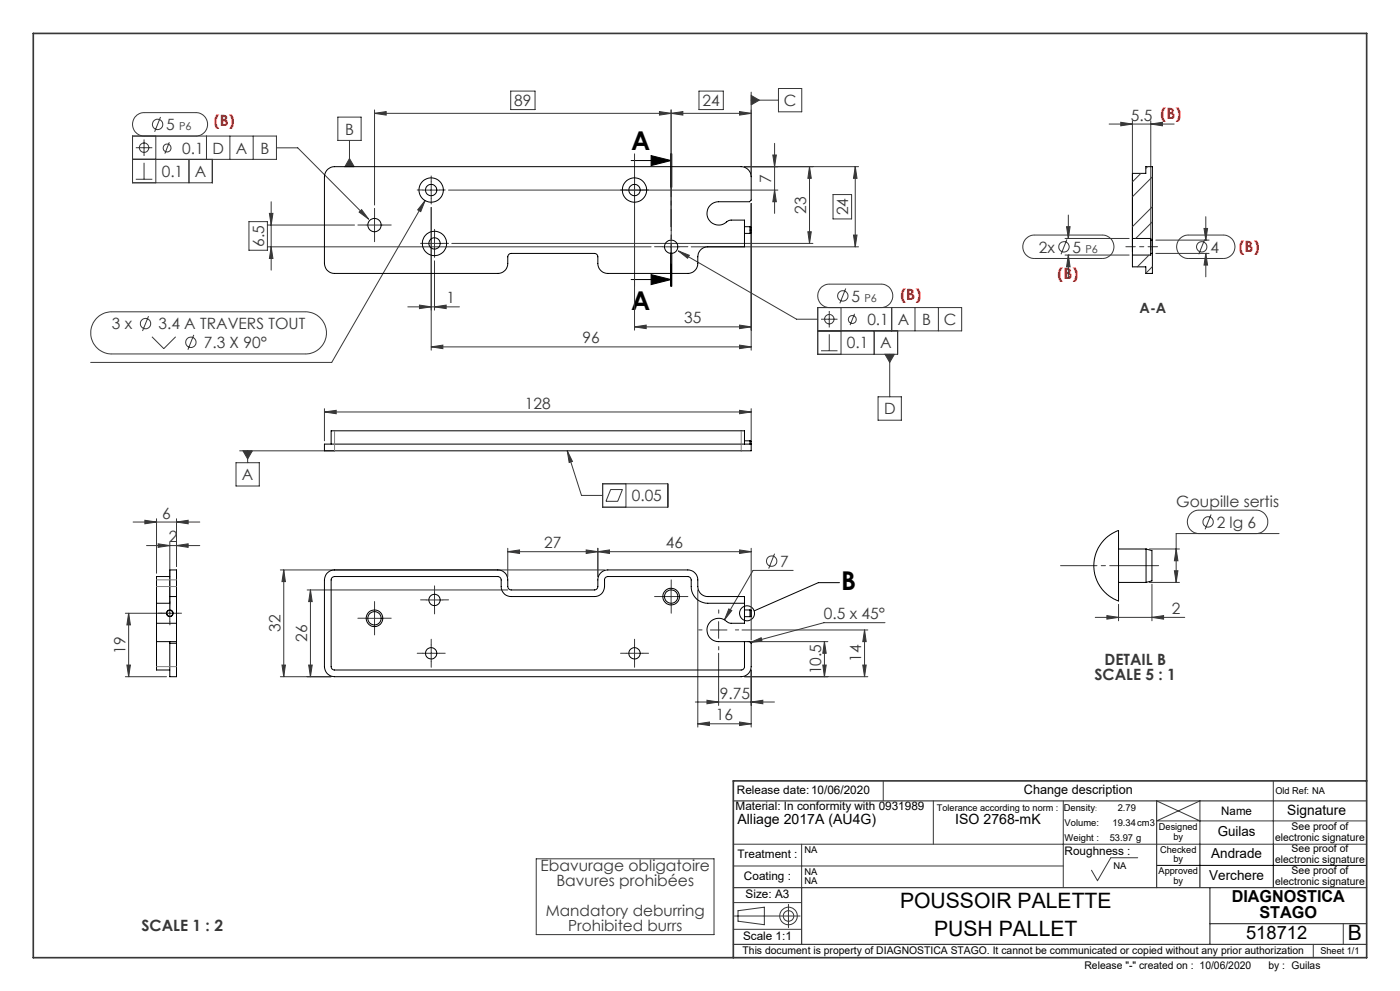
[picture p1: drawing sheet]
<svg xmlns="http://www.w3.org/2000/svg" width="420mm" height="297mm" viewBox="0 0 420 297" stroke-linecap="round" stroke-linejoin="round" font-family="sans-serif">
<g fill="none" stroke="#373737" stroke-width=".3">
<path d="M48.2 35.1l-1.8 4.4M101.4 35.1h6.9v7h-6.9zM112.4 34l3.5-.6v1.1zM112.4 32.9v28.6M112.4 34h113M153.2 27.3h7.3v5.5h-7.3zM197.8 33.4l3.5 .6-3.5 .5zM201.3 34l3.6-.6v1.1zM201.3 32.9v35M209.7 27.3h7.3v5.5h-7.3zM221.9 33.4l3.5 .6-3.5 .5zM225.4 30h8.1"/>
<path d="M225.4 27.6v25.3M225.4 28.6l2.4 1.4-2.4 1.4zM233.5 26.5h7v7h-7zM332.7 37.2h19.5M336.2 36.7l3.5 .5-3.5 .5zM339.7 36.2v39.3M345.2 37.2l3.5-.5v1zM345.2 36.2v38.8M39.8 47.8h43.1v-7h-43.1v14h23.9v-7M40.7 44.3h5M40.7 53.7h5M43.2 41.8v4.9"/>
<path d="M43.2 48.8v4.9M43.3 40.8a3.5 3.5 0 0 1-3.5-3.5 3.5 3.5 0 0 1 3.5-3.5h15.5a3.5 3.5 0 0 1 3.5 3.5 3.5 3.5 0 0 1-3.5 3.5M46.7 40.8v14M50.8 42.6l-1.3 3.4M56.7 47.8v7M61.9 40.8v7M69 40.8v7M76 40.8v7M83 44.3h6.3l21.3 21.4M104.8 42.1v7.8M104.8 47.5l1.5 2.4h-2.8zM126.9 57h4.9"/>
<path d="M129.4 54.5v4.9M134.5 57h98.9M190.4 46.1v52.9M223.3 49.9h34.3M231.8 46.5h1.1l-.5 3.4zM232.4 43v21M232.4 57l.5 3.5h-1.1zM242.9 49.9v23.1M242.9 49.9l.5 3.5h-1zM249.9 58.3h5.6v7.3h-5.6zM256.6 49.9v24.1M256.6 49.9l.5 3.5h-1.1z"/>
<path d="M74.7 66.4h5.5v8.6h-5.5zM80.4 74h114.9M80.4 67.4h26M80.8 64h1.1l-.5 3.4zM81.4 60.5v20.5M81.4 74l.5 3.5h-1.1zM108.5 62.8l2.1 2.9-2.9-2.1zM109.9 67.4h4.9M112.4 64.9v5.1M127.5 60.1l-1.3 3.3-.9-.5zM127.5 60.1l-28 48.5h-72.3M127.8 73h5.1"/>
<path d="M129.4 62.2v42.7M130.4 78.2v14.8M130.4 70.4v5.1M135.5 73h108.4M198.9 74h4.9M201.3 71.5v4.9M203.5 75.2l3.3 1.3-.5 .9zM203.5 75.2l35.5 20.5h6.3M207.4 74h50.2M225.4 61v43.9M242.4 69.5h1l-.5 3.5zM256 70.4h1.1l-.5 3.6z"/>
<path d="M307.7 71.6l1.1-.8 1.3-.4h20.6a3.5 3.5 0 0 1 3.5 3.6 3.5 3.5 0 0 1-3.5 3.5h-20.4a3.5 3.5 0 0 1-3.2-2.1 3.5 3.5 0 0 1 .6-3.8zM319.5 71.5h19.2M319.5 76.4h19.2M320 67.9h1l-.5 3.6zM320.1 71.8l-1.8 4.4M320.5 71.5h.1M320.5 76.4h.1M320.5 76.4l.5 3.6h-1zM320.5 64.4v7.1M320.5 76.4v7.1M346.7 72h16M346.7 75.9h16"/>
<path d="M353.9 71.6l1.1-.8 1.2-.4h10.8a3.5 3.5 0 0 1 3.5 3.6 3.5 3.5 0 0 1-3.5 3.5h-10.5a3.5 3.5 0 0 1-3.2-2.1 3.5 3.5 0 0 1 .6-3.8zM361.2 68.5h1.1l-.6 3.5zM361.4 71.8l-1.8 4.4M361.7 75.9l.6 3.5h-1.1zM361.7 64.9v7.1M361.7 75.9v7.1M361.7 72h.1M361.7 75.9h.1M29 95.4l1.8-1.3 2.4-.7h58.4a6.3 6.3 0 0 1 6.3 6.4 6.3 6.3 0 0 1-6.3 6.3h-58.1a6.3 6.3 0 0 1-5.8-3.9 6.3 6.3 0 0 1 1.3-6.8zM44.6 94.8l-1.8 4.4M122.3 92h15.5M125.8 91.4l3.6 .6-3.6 .5z"/>
<path d="M130.4 92l3.4-.6v1.1zM190.4 98l3.5-.6v1.1zM190.4 98h35M221.9 97.4l3.5 .6-3.5 .5zM245.3 99.2h43.2v-7h-43.2v14h24v-7M246.3 95.7h4.9M248.8 93.2v4.9M248.8 92.2a3.5 3.5 0 0 1-3.5-3.5 3.5 3.5 0 0 1 3.5-3.5h15.5a3.5 3.5 0 0 1 3.5 3.5 3.5 3.5 0 0 1-3.5 3.5M252.3 92.2v14M253.7 86.5l-1.7 4.4M256.4 94l-1.4 3.4M262.3 99.2v7"/>
<path d="M267.5 92.2v7M274.5 92.2v7M281.5 92.2v7M45.6 100.9l3.5 3.6 3.6-3.6M58.1 100.4l-1.7 4.4M129.4 104l3.5-.6v1.1zM129.4 104h96M221.9 103.4l3.5 .6-3.5 .5zM246.3 105.1h4.9M248.8 100.2v4.9M263.4 118.9h7v7h-7zM265.5 106.2h2.8l-1.4 2.4z"/>
<path d="M266.9 106.2v12.7M70.8 138.7h7v7h-7zM71.9 135.1h28.4M72.9 135.1h2.8l-1.4 2.4zM74.3 135.1v3.6M97.3 123.5l3.6-.5v1zM97.3 122.5v9.6M97.3 123.5h128.1M170.2 135.1l4.2 13.4h6.4M170.2 135.1l1.5 3.2-1 .3zM221.9 123l3.5 .5-3.5 .5zM225.4 122.5v9.6"/>
<path d="M39.9 156.5h20M43.5 155.9l3.5 .6-3.5 .5zM47 155.5v16.3M53 156.5l3.4-.6v1.1zM53 155.5v14.3M180.8 145h19.5v7h-19.5zM183.2 146.7h3.5l-1.4 3.5h-3.5zM187.8 145v7M359.7 159.9a3.5 3.5 0 0 1-3.5-3.5 3.5 3.5 0 0 1 3.5-3.5h17.1a3.5 3.5 0 0 1 3.5 3.5 3.5 3.5 0 0 1-3.5 3.5M363.3 154.2l-1.8 4.4M383.7 159.9h-30.9v14.7M44 163.5h15.9"/>
<path d="M47.4 163l3.5 .5-3.5 .5zM50.9 162.5v23.8M53 163.5l3.4-.5v1zM84.1 170.8h97.3M85.1 170.8v32M85.1 170.8l.5 3.5h-1zM92.1 176.8h60.2M93.1 176.8v26M93.1 176.8l.6 3.5h-1.1zM127.8 179.8h5.1M130.4 177.3v5M152.3 165.3l3.6-.5v1.1z"/>
<path d="M152.3 165.3h73.1M152.3 164.3v8.5M175.9 164.8l3.5 .5-3.5 .6zM179.4 164.3v8.5M179.4 165.3l3.4-.5v1.1zM198.9 178.8h4.9M201.3 176.3v5M209.3 176.8v41.1M221.9 164.8l3.5 .5-3.5 .6zM225.4 164.3v27.5M232.4 165.9l-1.8 4.5M237.9 171h-12l-8.6 14.8"/>
<path d="M344.8 174.6h9M344.8 164.5h9M345.6 175.1v11M352.3 171.1h1.1l-.6 3.5zM352.8 164.5l.6 3.6h-1.1zM37.6 183.8h15.8M38.1 199.3h1l-.5 3.5zM38.6 183.8l.5 3.5h-1zM38.6 183.8v19M84.6 199.3h1l-.5 3.5zM92.6 199.3h1.1l-.6 3.5zM109.9 185.3h4.9"/>
<path d="M112.4 182.8v5M126.9 195.8h4.9M129.4 193.3v5M187.9 195.8h5M190.4 193.3v5M213.1 188.8h5M215.6 186.3v5M215.6 195.8v15.6M218.7 182.5l.8 .5-2.2 2.8zM222.6 188.8h37.7M224.3 192.3h24.1M225.1 192.5l3.3-1.4 .2 1.1z"/>
<path d="M246.8 199.3h1.1l-.6 3.5zM247.3 192.3l.6 3.5h-1.1zM247.3 192.3v10.5M258.8 199.3h1.1l-.5 3.5zM259.4 188.8v14M259.4 188.8l.5 3.5h-1.1zM265.5 186.6h-18.3l-22.1 5.9M328.6 185h26.8M332.1 184.5l3.5 .5-3.5 .6zM335.6 181.1v5M345.6 185l3.5-.5v1.1zM37.6 202.8h12.4"/>
<path d="M84.1 202.8h15.2M208.6 210.4h23.7M209.3 216.9l3.5-.5v1zM209.3 216.9h16.1M212.1 209.9l3.5 .5-3.5 .5zM221.9 216.4l3.5 .5-3.5 .5zM223.3 202.8h37M225.4 210.4l3.4-.5v1zM225.4 200.8v17.1M265 234v6M382 234v19M160.9 257.4h53.3v22.7h-53.3z"/>
<path d="M220 253h190M220 259.5h99M240.5 253v13M280 240v13M319 240v26M341.3 257.1h-8.1l-4 6.8-1.8-3.1M347 240l13 6M410 246h-63l13-6v13M220 278.5h20.5M220 270.5h20.5M220.3 274.5h19.7M221.4 272.9l7.9-1v5.2l-7.9-1z"/>
<path d="M236.5 271v7M403 276.8v6.2M394 283v4"/>
<circle cx="47.3" cy="37.3" r="1.56"/>
<circle cx="43.2" cy="44.3" r="1.41"/>
<circle cx="50.1" cy="44.3" r="1.19"/>
<circle cx="319.2" cy="74" r="1.56"/>
<circle cx="360.5" cy="74" r="1.56"/>
<circle cx="43.7" cy="97" r="1.56"/>
<circle cx="248.8" cy="95.7" r="1.41"/>
<circle cx="252.8" cy="88.7" r="1.55"/>
<circle cx="255.7" cy="95.7" r="1.19"/>
<circle cx="57.2" cy="102.6" r="1.56"/>
<circle cx="362.4" cy="156.4" r="1.55"/>
<circle cx="231.5" cy="168.2" r="1.56"/>
<circle cx="236.5" cy="274.5" r="1.58"/>
<circle cx="236.6" cy="274.5" r="2.63"/>
</g>
<g fill="none" stroke="#000" stroke-width=".3">
<path d="M189.3 48.1h12M195.3 46.6l6 1.5-6 1.5zM201.2 46.1v10M201.4 46.1v10M201.5 46.1v10M201.2 75.8v10M201.4 75.8v10M201.5 75.8v10zM189.3 83.8h12M195.3 82.3l6 1.5-6 1.5zM251.8 174.6h-6.3l-19.3 8.5M347 259.4h63"/>
<path d="M360 253v13M382 253v13"/>
<circle cx="224.1" cy="183.8" r="2.25"/>
</g>
<path d="M201.4 46.1v39.7" fill="none" stroke="#000" stroke-width=".3" stroke-dasharray="6.3 1.3 1.3 1.3" stroke-dashoffset="3.7"/>
<g fill="none" stroke="#373737" stroke-width=".3" stroke-dasharray="30.5 1.3 1.3 1.3">
<path d="M126.9 56.9h-1.7M129.4 54.4v-1.7M129.4 59.4v1.7M131.9 56.9h1.7M187.9 56.9h-1.7M190.4 54.4v-1.7M190.4 59.4v1.7M192.9 56.9h1.7M109.9 67.4h-2.5M112.4 64.9v-2.5M112.4 69.9v2.5M114.9 67.4h2.5"/>
<path d="M127.9 72.9h-1.7M130.4 70.4v-1.7M130.4 75.4v1.7M132.9 72.9h1.7M198.9 73.9h-2.5M201.4 71.4v-2.5M201.4 76.4v2.5M203.9 73.9h2.5M127.9 179.8h-1.7M130.4 177.3v-1.7M132.9 179.8h1.7M198.9 178.8h-2.5"/>
<path d="M201.4 176.3v-2.5M203.9 178.8h2.5M343.8 169.5h3.8M48.5 183.8h-1M51 181.3v-1M51 186.3v1M53.5 183.8h1M109.9 185.3h-2.5M112.4 182.8v-2.5M112.4 187.8v2.5M114.9 185.3h2.5M126.9 195.8h-1.7"/>
<path d="M129.4 193.3v-1.7M129.4 198.3v1.7M130.4 182.3v1.7M131.9 195.8h1.7M187.9 195.8h-1.7M190.4 193.3v-1.7M190.4 198.3v1.7M192.9 195.8h1.7M201.4 181.3v2.5M210.6 188.8h-1M215.6 183.8v-1M215.6 193.8v1"/>
<path d="M220.6 188.8h1"/>
</g>
<path d="M337.8 73.9h9.5" fill="none" stroke="#373737" stroke-width=".3" stroke-dasharray="30.5 1.3 1.3 1.3" stroke-dashoffset="27.6"/>
<path d="M343.8 169.5h-25.6" fill="none" stroke="#373737" stroke-width=".3" stroke-dasharray="30.5 1.3 1.3 1.3" stroke-dashoffset="19.6"/>
<path d="M220 240h190M347 240v26M220 266h190M240.5 266v17M363 266v17M363 276.8h47M220 283h190" fill="none" stroke="#373737" stroke-width=".35"/>
<path d="M10 10h400v277h-400zM410 234h-190v53" fill="none" stroke="#373737" stroke-width=".5"/>
<path d="M195.3 46.6l6 1.5-6 1.5zM195.3 82.3l6 1.5-6 1.5z" fill="#000"/>
<g fill="#373737">
<path d="M104.8 47.5l1.5 2.4h-2.8zM225.4 28.6l2.4 1.4-2.4 1.4zM265.5 106.2l1.4 2.4 1.4-2.4zM170.2 135.1l1.5 3.2-1 .3zM72.9 135.1l1.4 2.4 1.4-2.4z"/>
<path d="M221.9 33.4l3.5 .6-3.5 .5zM201.3 34l3.6-.6v1.1zM221.9 97.4l3.5 .6-3.5 .5zM190.4 98l3.5-.6v1.1zM221.9 103.4l3.5 .6-3.5 .5zM129.4 104l3.5-.6v1.1zM225.4 210.4l3.4-.5v1zM212.1 209.9l3.5 .5-3.5 .5zM221.9 216.4l3.5 .5-3.5 .5zM209.3 216.9l3.5-.5v1zM221.9 164.8l3.5 .5-3.5 .6zM179.4 165.3l3.4-.5v1.1z"/>
<path d="M127.5 60.1l-2.2 2.8 .9 .5zM108.5 62.8l-.8 .8 2.9 2.1zM112.4 34l3.5-.6v1.1zM197.8 33.4l3.5 .6-3.5 .5zM203.5 75.2l2.8 2.2 .5-.9zM125.8 91.4l3.6 .6-3.6 .5zM130.4 92l3.4-.6v1.1zM97.3 123.5l3.6-.5v1zM221.9 123l3.5 .5-3.5 .5zM218.7 182.5l-1.4 3.3 2.2-2.8zM225.1 192.5l3.3-1.4 .2 1.1zM332.1 184.5l3.5 .5-3.5 .6zM345.6 185l3.5-.5v1.1zM352.3 171.1h1.1l-.6 3.5zM352.8 164.5l.6 3.6h-1.1zM320 67.9h1l-.5 3.6zM320.5 76.4l.5 3.6h-1zM361.2 68.5h1.1l-.6 3.5zM361.7 75.9l.6 3.5h-1.1z"/>
<path d="M43.5 155.9l3.5 .6-3.5 .5zM53 156.5l3.4-.6v1.1z"/>
<path d="M345.2 37.2l3.5-.5v1zM336.2 36.7l3.5 .5-3.5 .5z"/>
<path d="M53 163.5l3.4-.5v1zM47.4 163l3.5 .5-3.5 .5z"/>
<path d="M81.4 74l.5 3.5h-1.1zM80.8 64h1.1l-.5 3.4zM246.8 199.3h1.1l-.6 3.5zM247.3 192.3l.6 3.5h-1.1zM258.8 199.3h1.1l-.5 3.5zM259.4 188.8l.5 3.5h-1.1zM84.6 199.3h1l-.5 3.5zM85.1 170.8l.5 3.5h-1zM92.6 199.3h1.1l-.6 3.5zM93.1 176.8l.6 3.5h-1.1z"/>
<path d="M231.8 46.5h1.1l-.5 3.4zM232.4 57l.5 3.5h-1.1zM242.9 49.9l.5 3.5h-1zM242.4 69.5h1l-.5 3.5zM256.6 49.9l.5 3.5h-1.1zM256 70.4h1.1l-.5 3.6z"/>
<path d="M38.6 183.8l.5 3.5h-1zM38.1 199.3h1l-.5 3.5z"/>
<path d="M152.3 165.3l3.6-.5v1.1zM175.9 164.8l3.5 .5-3.5 .6z"/>
</g>
<g fill="none" stroke="#000" stroke-width=".3">
<path d="M98 51l1.3-.9 1-.2h122.1a3 3 0 0 1 3 3v7.1l-.5 .5h-9.3a3.5 3.5 0 0 0-3.2 5 3.5 3.5 0 0 0 5.9 .8l.9-.3h4.1v8h-11a2.98 2.98 0 0 0-3 3 4.8 4.8 0 0 1-.7 3.9l-.7 .7-1.6 .3h-23.9a2.99 2.99 0 0 1-3-3v-1.9a1.02 1.02 0 0 0-1.1-1.1h-24.9a1.09 1.09 0 0 0-1.1 1.1 5 5 0 0 1-.6 3.9l-1.3 .9-1.1 .1h-49a3 3 0 0 1-3-3v-26l.2-1zM223.3 70h1.7M223.3 67.9h1.7M225 67.9l.4 .1v1.8l-.4 .2M225 67.9v2.1M339.7 71.5v4.9M339.7 71.5v-19.5h4v-2.1h2v22.1M339.7 71.5h5.5v.5M345.2 72v3.9M345.2 75.9h.5M345.2 75.9v.5h-5.5M345.2 72h.5"/>
<path d="M345.7 72v3.9M345.7 75.9v6h-2v-1.9h-4v-3.6M97.3 133.1h128.1v2h-128.1zM99.3 133.1v-4h124v4M223.3 132.1h1.7M225 132.1l.4 .1v.9M225 132.1v1M50.9 178.8v-8h2.1v8M50.9 172.8h-3.9v8M50.9 178.8h2.1M50.9 178.8v2h-3.9M53 178.8v8"/>
<path d="M98 171.9l1.3-.9 1-.2h49a2.99 2.99 0 0 1 3 3v2a1.09 1.09 0 0 0 1.1 1h24.9a1.02 1.02 0 0 0 1.1-1 4.8 4.8 0 0 1 .7-3.9l.7-.7 1.6-.4h23.9a2.99 2.99 0 0 1 3 3 5.2 5.2 0 0 0 .7 3.9l.9 .7 .9 .3 11.5 .1v8h-4.1l-.7-.2a3.5 3.5 0 0 0-6 .6 3.5 3.5 0 0 0 3.1 5.1h9.3l.5 .5v7a3 3 0 0 1-3 3h-122.1a3 3 0 0 1-3-3v-26l.2-1zM331.1 161.9l1.9-1.6 2.6-1.3v21.1l-2.3-1.1-2.5-2.2-1.4-2.2-1-2.6-.2-3 .4-2.8 .9-2.1zM335.6 174.6h8.2M335.6 164.5h8.2M343.8 164.5v10.1M343.8 164.5l1.8 .5v9.1l-1.8 .5M47 192.3v8.5h3.9M47 186.8v5.5M47 186.8h6M47 192.3h6M47 180.8v6M50.9 192.3v10.5h2.1v-10.5"/>
<path d="M50.9 192.8h2.1M53 186.8v5.5M223.3 180.8h-11a4.9 4.9 0 0 1-4.9-5v-2a1.09 1.09 0 0 0-1.1-1h-23.9a1.02 1.02 0 0 0-1 1 5.2 5.2 0 0 1-.7 3.9l-1.3 .9-1.1 .2h-24.9a2.92 2.92 0 0 1-3-3v-2a1.09 1.09 0 0 0-1.1-1h-49a1.02 1.02 0 0 0-1 1v26a.96 .96 0 0 0 1 1h122.1a.96 .96 0 0 0 .9-1v-7.5M223.3 184.8h1.7M223.3 182.8h1.7M225 182.8v2M225 182.8l.4 .1v1.8l-.4 .1"/>
<circle cx="129.4" cy="57" r="3.6"/>
<circle cx="129.4" cy="57" r="1.7"/>
<circle cx="190.3" cy="57" r="3.6"/>
<circle cx="190.4" cy="57" r="1.69"/>
<circle cx="112.3" cy="67.5" r="1.99"/>
<circle cx="130.3" cy="73" r="3.6"/>
<circle cx="130.3" cy="73" r="1.7"/>
<circle cx="201.3" cy="73.9" r="1.99"/>
<circle cx="130.3" cy="179.8" r="1.7"/>
<circle cx="201.3" cy="178.8" r="2.5"/>
<circle cx="201.3" cy="178.8" r="1.99"/>
<circle cx="50.9" cy="183.8" r="1"/>
<circle cx="50.9" cy="183.8" r=".91"/>
<circle cx="112.3" cy="185.3" r="2.5"/>
<circle cx="112.3" cy="185.3" r="1.99"/>
<circle cx="129.4" cy="195.8" r="1.7"/>
<circle cx="190.4" cy="195.8" r="1.69"/>
</g>
<path d="M100.4 135.1v-2M100.4 133.1v-4M222.4 135.1v-2M222.4 133.1v-4M51 175.8h-4M51 173.8h-4M53 175.8h-2M53 173.8h-2M51 199.8h-4M53 199.8h-2" fill="none" stroke="#808080" stroke-width=".3" stroke-dasharray="6.3 1.3 1.3 1.3 1.3 1.3"/>
<path d="M342.3 52l-2.6 2.5M344.3 49.9l-.6 .6M345.7 53l-6 6M344.7 76.4l-3.5 3.6M345.7 79.9l-2 2M345.7 61.9l-6 6M345.7 66.5l-5 5" fill="none" stroke="#373737" stroke-width=".3"/>
<g font-size="7.8">
<text x="189.4" y="45">A</text>
<text x="189.4" y="92.8">A</text>
<text x="252.4" y="176.9">B</text>
</g>
<g font-size="6.3">
<text x="270" y="272">POUSSOIR PALETTE</text>
<text x="280.2" y="280.5">PUSH PALLET</text>
<text x="404.4" y="281.6">B</text>
</g>
<text font-size="5.5" x="373.8" y="281.3">518712</text>
<g font-size="4.9">
<text x="369.5" y="270.3">DIAGNOSTICA</text>
<text x="377.8" y="275.2">STAGO</text>
</g>
<g font-size="4.7" fill="#373737">
<text x="154.3" y="31.8">89</text>
<text x="210.8" y="31.8">24</text>
<text x="235.2" y="31.8">C</text>
<text x="49.9" y="39">5</text>
<text x="103.5" y="40.3">B</text>
<text x="339.3" y="36.2">5.5 (B)</text>
<text x="54.6" y="46">0.1</text>
<text x="63.7" y="46">D</text>
<text x="70.7" y="46">A</text>
<text x="78.1" y="46">B</text>
<text x="48.5" y="53">0.1</text>
<text x="58.5" y="53">A</text>
<text x="231.4" y="54.7" transform="rotate(-90 231.4 54.7)">7</text>
<text x="241.9" y="64" transform="rotate(-90 241.9 64)">23</text>
<text x="254.5" y="64.5" transform="rotate(-90 254.5 64.5)">24</text>
<text x="79.2" y="73.9" transform="rotate(-90 79.2 73.9)">6.5</text>
<text x="311.7" y="75.7">2x</text>
<text x="321.8" y="75.7">5</text>
<text x="363.1" y="75.7">4</text>
<text x="134" y="90.9">1</text>
<text x="255.4" y="90.4">5</text>
<text x="33.6" y="98.7">3 x</text>
<text x="47.5" y="98.7">3.4 A TRAVERS TOUT</text>
<text x="205.3" y="96.9">35</text>
<text x="260.2" y="97.4">0.1</text>
<text x="269.3" y="97.4">A</text>
<text x="276.7" y="97.4">B</text>
<text x="283.1" y="97.4">C</text>
<text x="61.1" y="104.3">7.3 X 90°</text>
<text x="174.8" y="102.9">96</text>
<text x="254.1" y="104.4">0.1</text>
<text x="264.1" y="104.4">A</text>
<text x="157.5" y="122.5">128</text>
<text x="265.2" y="124.2">D</text>
<text x="72.6" y="143.9">A</text>
<text x="48.7" y="155.4">6</text>
<text x="189.5" y="150.2">0.05</text>
<text x="352.9" y="151.9">Goupille sertis</text>
<text x="365" y="158.1">2 lg 6</text>
<text x="50.7" y="162.5">2</text>
<text x="163.3" y="164.3">27</text>
<text x="199.8" y="164.3">46</text>
<text x="234.1" y="169.9">7</text>
<text x="247.2" y="185.6">0.5 x 45°</text>
<text x="351.6" y="184">2</text>
<text x="84.1" y="189.4" transform="rotate(-90 84.1 189.4)">32</text>
<text x="37.6" y="195.9" transform="rotate(-90 37.6 195.9)">19</text>
<text x="92.1" y="192.4" transform="rotate(-90 92.1 192.4)">26</text>
<text x="246.4" y="202.1" transform="rotate(-90 246.4 202.1)">10.5</text>
<text x="258.3" y="198.4" transform="rotate(-90 258.3 198.4)">14</text>
<text x="328.4" y="203.7">SCALE 5 : 1</text>
<text x="331.3" y="199.2">DETAIL B</text>
<text x="216" y="209.4">9.75</text>
<text x="214.8" y="215.9">16</text>
<text x="162.2" y="260.9">Ebavurage obligatoire</text>
<text x="166.9" y="265.4">Bavures prohibées</text>
<text x="42.5" y="279">SCALE 1 : 2</text>
</g>
<g font-size="4.7" fill="#f00">
<text x="64.2" y="37.6">(B)</text>
<text x="371.6" y="75.6">(B)</text>
<text x="317.3" y="83.7">(B)</text>
<text x="270.1" y="89.9">(B)</text>
</g>
<g font-size="4.6" fill="#373737">
<text x="163.7" y="274.6">Mandatory deburring</text>
<text x="170.5" y="279.1">Prohibited burrs</text>
</g>
<text font-size="4.2" fill="#373737" x="341.9" y="93.7">A-A</text>
<g font-size="4.2">
<text x="386.2" y="244.2">Signature</text>
<text x="221.2" y="247.1">Alliage 2017A (AU4G)</text>
<text x="286.6" y="247.1">ISO 2768-mK</text>
</g>
<g font-size="4.1">
<text x="365.3" y="250.5">Guilas</text>
<text x="363.4" y="257.2">Andrade</text>
<text x="362.8" y="263.7">Verchere</text>
</g>
<text font-size="3.9" x="307.2" y="238.1">Change description</text>
<g font-size="3.5">
<text x="221.1" y="238.1">Release date:10/06/2020</text>
<text x="220.7" y="242.8">Material: In conformity with 0931989</text>
<text x="366.4" y="244.2">Name</text>
<text x="221.2" y="257.2">Treatment :</text>
<text x="319.4" y="256.3">Roughness :</text>
<text x="223.2" y="263.7">Coating :</text>
<text x="223.7" y="269.2">Size: A3</text>
<text x="222.9" y="281.7">Scale 1:1</text>
</g>
<g font-size="3.3" fill="#373737">
<text x="53.7" y="39">P6</text>
<text x="325.6" y="75.7">P6</text>
<text x="259.3" y="90.4">P6</text>
</g>
<g font-size="3.2">
<text x="382.6" y="251.9">electronic signature</text>
<text x="387.5" y="248.8">See proof of</text>
<text x="387.5" y="255.5">See proof of</text>
<text x="382.6" y="258.7">electronic signature</text>
<text x="387.5" y="261.9">See proof of</text>
<text x="382.6" y="265.1">electronic signature</text>
<text x="222.8" y="285.9">This document is property of DIAGNOSTICA STAGO. It cannot be communicated or copied without any prior authorization</text>
<text x="325.3" y="290.5">Release &quot;-&quot; created on : 10/06/2020</text>
<text x="380.5" y="290.5">by : Guilas</text>
</g>
<g font-size="2.8">
<text x="382.6" y="238">Old Ref: NA</text>
<text x="319.1" y="243">Density</text>
<text x="335.3" y="243">2.79</text>
<text x="319.4" y="247.5">Volume:</text>
<text x="333.7" y="247.5">19.34cm3</text>
<text x="347.7" y="248.8">Designed</text>
<text x="352" y="251.7">by</text>
<text x="241.3" y="255.7">NA</text>
<text x="319.4" y="252.1">Weight :</text>
<text x="332.9" y="252.1">53.97 g</text>
<text x="348" y="255.5">Checked</text>
<text x="241.3" y="262.3">NA</text>
<text x="334" y="260.3">NA</text>
<text x="347.6" y="262">Approved</text>
<text x="352" y="258.4">by</text>
<text x="241.3" y="265">NA</text>
<text x="352" y="264.8">by</text>
<text x="396.1" y="285.8">Sheet 1/1</text>
</g>
<text font-size="2.7" x="281.1" y="243.1">Tolerance according to norm :</text>
<text font-size="2.1" x="328.5" y="243">:</text>
</svg>
